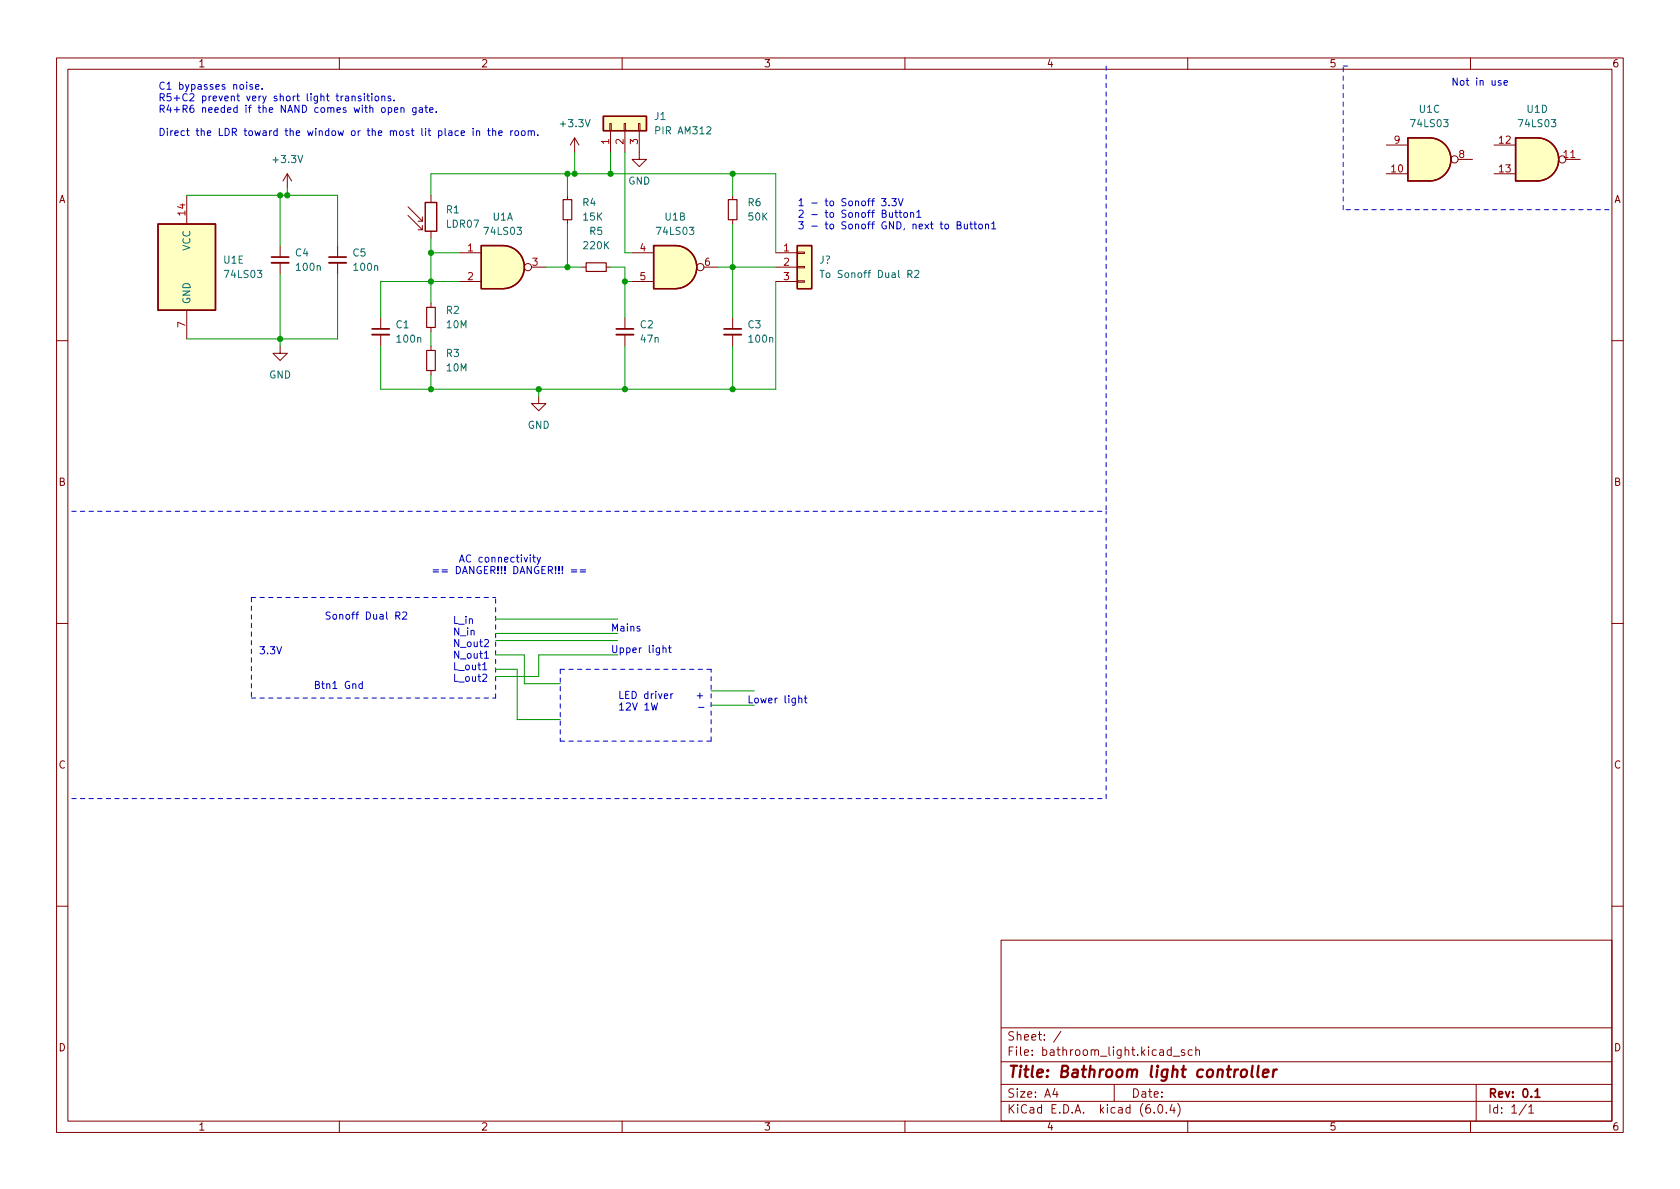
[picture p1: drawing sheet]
<svg xmlns="http://www.w3.org/2000/svg" width="297mm" height="210mm" viewBox="0 0 297 210" stroke-linecap="round" stroke-linejoin="round" font-family="sans-serif">
<g fill="none" stroke="#840000" stroke-width=".18">
<path d="M10 10.2h277v190.1h-277zM12 12.2h273v186.1h-273zM60 10.2v2M110 10.2v2M160 10.2v2M210 10.2v2M260 10.2v2M33 34.5v5.1M50.8 30.7l-.8 1.3M50.8 30.7v2.6M50.8 30.7l.8 1.3M72.1 38.1l2.6 2.5"/>
<path d="M72.1 36.6l2.6 2.5M73.9 39.1h.8M74.7 38.3v.8M74.7 39.9v.7M76.2 34.5v1.3M100.3 34.5v.8M100.3 38.9v.7M101.6 24.4l-.8 1.2M101.6 24.4v2.5M101.6 24.4l.8 1.2M107.8 21.8h.3v1.3h-.3zM107.9 23.1v3.8"/>
<path d="M110.4 21.8h.2v1.3h-.2zM110.5 23.1v3.8M112.9 21.8h.3v1.3h-.3zM113 23.1v5.1h1.3l-1.3 1.3-1.2-1.3h1.2M129.5 34.5v.8M129.5 38.9v.7M245.1 25.6h3.8M245.1 30.7h3.8M257.8 28.2h2.5M264.2 25.6h3.8M264.2 30.7h3.8M276.9 28.2h2.5"/>
<path d="M33 54.9v5M49.5 43.4v2.1M49.5 46.5v2M59.7 43.4v2.1M59.7 46.5v2M67.3 56.1v2.1M67.3 59.2v2M73.9 40.6h.8M76.2 40.9v1.3M76.2 53.6v.8M76.2 57.9v.8M81.3 44.7h3.8"/>
<path d="M81.3 49.8h3.8M94 47.2h2.5M102.9 47.2h.7M107.2 47.2h.7M110.5 56.1v2.1M110.5 59.2v2M111.8 44.7h3.8M111.8 49.8h3.8M124.5 47.2h2.5M129.5 56.1v2.1M129.5 59.2v2M137.2 44.7h3.8"/>
<path d="M137.2 47.2h3.8M137.2 49.8h3.8M141 49.7h1.2v.2h-1.2zM141 47.1h1.2v.3h-1.2zM141 44.6h1.2v.2h-1.2zM10 60.2h2M49.5 61.2v1.3h1.3l-1.3 1.2-1.2-1.2h1.2M76.2 61.2v.8M76.2 65.5v.8M95.2 70.1v1.3h1.3l-1.3 1.2-1.2-1.2h1.2M285 60.2h2M10 110.2h2"/>
<path d="M285 110.2h2M10 160.2h2M177 166.3h108v32h-108zM285 160.2h2M60 198.3v2M110 198.3v2M160 198.3v2M177 194.8h108M177 191.8h108M177 187.8h108M177 181.8h108M186.5 192.5l-.4 1h1"/>
<path d="M186.9 193v1M187.6 182.4l-1.3 1.9M197 191.8v3M204.1 196.7v.1M204.9 195.4l.2-.1a.81 .81 0 0 1 .6 .7 .81 .81 0 0 1-.3 .8h-.2a.81 .81 0 0 1-.6-.6 .81 .81 0 0 1 .3-.8zM206.2 196.7v.1M207.1 185.7l-.5-.1-.2 .3v.4l.1 .3h.6M207.1 185.1v1.5M207.2 195.3l-.3 1h.9M207.4 186.8h1.2M207.6 195.8v1M208.2 195.1a1.72 1.72 0 0 1 0 2.3"/>
<path d="M209.4 185.7l-.3-.1-.2 .2v.3l.5 .1v.4h-.5M210 198.3v2M210.8 185.7l-.4-.1-.3 .3v.4l.1 .3h.6M211.4 185.8l.2-.2 .4 .1 .1 .9M211.4 185.1v1.5M260 198.3v2M261 191.8v6.5M269.9 195.3l-1.3 1.9M270.3 195.8l.4-.5v1.5M270.3 196.8h.9"/>
<circle cx="257.2" cy="28.2" r=".63"/>
<circle cx="276.2" cy="28.2" r=".63"/>
<circle cx="93.3" cy="47.2" r=".63"/>
<circle cx="123.8" cy="47.2" r=".63"/>
</g>
<path d="M48 45.5h3.1M58.2 45.5h3M65.8 58.2h3M109 58.2h3M128 58.2h3.1M271.4 193l.4-.5v1.5M271.4 194h.9" fill="none" stroke="#840000" stroke-width=".3"/>
<path d="M219.6 189.3a.52 .52 0 0 1 .5-.2 .52 .52 0 0 1 .4 .4l-.1 .6a.55 .55 0 0 1-.5 .4 .55 .55 0 0 1-.5-.4zM221.5 188.5l-.2 1.7 .2 .3M222.5 188.5l-.2 1.7 .3 .3M223.3 189.8l1-.2-.1-.4-.1-.1-.6 .1-.2 1 .2 .3 .6-.1M225.2 189.1l-.2 1.4M225.8 189.1l-.4 .1-.2 .3" fill="none" stroke="#840000" stroke-width=".4"/>
<g fill="#ffffc2" stroke="#ffffc2" stroke-width=".18">
<path d="M271.8 24.4a3.8 3.8 0 0 1 3.8 3.8 3.8 3.8 0 0 1-3.8 3.8z"/>
<path d="M268 24.4h3.8v7.6h-3.8z"/>
<path d="M27.9 39.6h10.2v15.3h-10.2z"/>
<path d="M141 43.4h2.5v7.6h-2.5z"/>
<path d="M106.7 20.6h7.6v2.5h-7.6z"/>
<path d="M88.9 43.4a3.8 3.8 0 0 1 3.8 3.8 3.8 3.8 0 0 1-3.8 3.8z"/>
<path d="M85.1 43.4h3.8v7.6h-3.8z"/>
<path d="M252.7 24.4a3.8 3.8 0 0 1 3.8 3.8 3.8 3.8 0 0 1-3.8 3.8z"/>
<path d="M248.9 24.4h3.8v7.6h-3.8z"/>
<path d="M119.4 43.4a3.8 3.8 0 0 1 3.8 3.8 3.8 3.8 0 0 1-3.8 3.8z"/>
<path d="M115.6 43.4h3.8v7.6h-3.8z"/>
</g>
<path d="M27.9 39.6h10.2v15.3h-10.2zM75.2 35.8h2v5.1h-2zM106.7 20.6h7.6v2.5h-7.6zM248.9 24.4h3.8a3.8 3.8 0 0 1 3.8 3.8 3.8 3.8 0 0 1-3.8 3.8h-3.8zM268 24.4h3.8a3.8 3.8 0 0 1 3.8 3.8 3.8 3.8 0 0 1-3.8 3.8h-3.8zM85.1 43.4h3.8a3.8 3.8 0 0 1 3.8 3.8 3.8 3.8 0 0 1-3.8 3.8h-3.8zM115.6 43.4h3.8a3.8 3.8 0 0 1 3.8 3.8 3.8 3.8 0 0 1-3.8 3.8h-3.8zM141 43.4h2.5v7.6h-2.5z" fill="none" stroke="#840000" stroke-width=".25"/>
<path d="M48 46.5h3.1M58.2 46.5h3M65.8 59.2h3M109 59.2h3M128 59.2h3.1" fill="none" stroke="#840000" stroke-width=".33"/>
<path d="M99.6 35.3h1.5v3.6h-1.5zM128.8 35.3h1.5v3.6h-1.5zM75.4 54.4h1.6v3.5h-1.6zM103.6 46.5h3.6v1.5h-3.6zM75.4 62h1.6v3.5h-1.6z" fill="none" stroke="#840000" stroke-width=".2"/>
<path d="M145 47.8h.7M145.3 47.8v1.3M160.5 48.5l.6-.1 .1-.2v-.3l-.7-.1v1.3M160.8 48.5l.4 .6M161.7 47.9l.5-.1 .3 .4-.8 .9h.8" fill="none" stroke="#006464" stroke-width=".18"/>
<g fill="none" stroke="#0000c2" stroke-width=".18">
<path d="M44.6 15l-.3-.1-.1 .2v.2l.4 .1v.3h-.4M45.2 15.4l.6-.2-.1-.2-.3-.1-.2 .2 .1 .6h.4M46.3 15.7v.1M61.1 17h.5v.8M61.6 17.3l-.4 .1-.2 .1 .2 .3h.4M62.2 17.1l.2-.1h.3l.1 .8M62.2 17v.8M63.8 17h-.3l-.2 .2 .1 .2 .4 .1v.3h-.5M64.4 16.6v.1M64.4 17v.8M64.8 17h.5M65 16.6v1.1l.3 .1"/>
<path d="M65.8 16.6v.1M65.8 17v.8M66.4 17h.3l.3 .2v.4l-.3 .2h-.3l-.1-.2zM67.5 17.1l.2-.1h.3l.1 .8M67.5 17v.8M68.7 19.1l.3-.1 .3 .3-.2 .5h-.4M68.7 19v1.3M69.1 17h-.3l-.2 .2 .1 .2 .4 .1v.3h-.5M69.7 17.7v.1M69.7 19.5l.6-.2v-.2l-.4-.1-.2 .2 .1 .6h.5M70.9 19.2l.2-.2 .3 .1v.8M70.9 19v.9"/>
<path d="M73.6 19v1.1l-.3 .2-.3-.1M73.6 19.1l-.4-.1-.2 .3 .1 .5h.5M74.2 19.1h.4l.1 .8M74.7 19.3l-.4 .1-.2 .2 .2 .3 .4-.1M75.1 19h.5M75.3 18.6v1.1l.3 .2M76 19.5l.6-.2-.1-.2-.3-.1-.2 .2v.6h.5M77.1 19.8v.1M265.4 14.3l-.3-.1-.2 .2 .1 .2 .4 .1v.3h-.5M265.9 14.7l.6-.2v-.2l-.4-.1-.2 .2 .1 .6h.5M81.1 23.2l-.4-.1-.3 .3 .2 .5h.5M81.5 23.5l.6-.1v-.2l-.4-.1-.2 .2 .1 .6h.5"/>
<path d="M83.7 22.7v.1M83.7 23.1v.9M84.3 23.2l.1-.1 .3 .1 .1 .8M84.3 23.1v.9M86.2 23.1h.5M86.4 22.7v1.1l.3 .2M87.1 23.2l.2-.1 .3 .1v.8M87.1 22.7v1.3M88.2 23.5l.6-.1-.1-.2-.3-.1-.2 .2 .1 .6h.4M90.3 23.1v.9M90.7 23.1l-.4 .3M91.2 23.2l.3-.1 .2 .3v.3l-.2 .3-.3-.1-.2-.2z"/>
<path d="M92.3 23.2l.3-.1 .2 .3v.3l-.2 .3-.3-.1-.1-.2zM93.4 23.2l.2-.1 .3 .1v.8M93.4 23.1v.9M93.9 23.3l.2-.2 .3 .1 .1 .8M95.1 23.8v.2M155.9 35.1h.7l-.4 .5 .4 .1v.6l-.2 .1-.5-.1M157.2 36.3v.1M157.3 37.6v.8h.3l.2-.1M157.7 35.1h.8l-.5 .5 .4 .1v.6l-.2 .1-.5-.1M157.8 37.6v.8M158.2 37.6h.5M158.4 37.2v1.1l.3 .1"/>
<path d="M158.8 35.1l.4 1.3 .5-1.3M158.9 37.6h.5M159.1 37.2v1.1l.3 .1M159.9 37.6h.3l.3 .2v.4l-.3 .2h-.3l-.1-.2zM161 37.7l.2-.1h.3v.8M161 37.6v.8M162.1 37.5l.4-.3v1.2M162.1 38.4h.7M169.2 39.8h.6l.1-.2-.1-.3-.6-.1v1.3h.5l.2-.1 .1-.3-.3-.3M170.5 39.6l.1 .8 .3 .1 .1-.1M171 39.6v.9M171.5 39.6h.4"/>
<path d="M171.6 39.2v1.1l.3 .2M172.2 39.6h.5M172.4 39.2v1.1l.3 .2M173.2 39.7l.3-.1 .2 .3v.3l-.2 .3-.3-.1-.2-.2zM174.2 39.8l.2-.2 .3 .1 .1 .8M174.2 39.6v.9M175.3 39.6l.4-.4v1.3M175.3 40.5h.8M91.3 98.5h.5M91.5 98.1v1.1l.3 .2M92.2 98.1v.1M92.2 98.5v.9"/>
<path d="M92.7 98.5l.3 .9 .3-.9M93.8 98.1v.1M93.8 98.5v.9M94.2 98.5h.5M94.4 98.1v1.1l.3 .2M95 98.5l.3 .9M95.6 98.5l-.5 1.2-.1 .1M64.8 108.2a.64 .64 0 0 1 .7 .7 .64 .64 0 0 1-.7 .6zM66.1 108.6v.8l.3 .1 .2-.1M66.6 108.6v.9M67.2 108.7h.5v.8M67.7 108.9l-.4 .1-.2 .2 .2 .3 .4-.1"/>
<path d="M68.4 108.2v1.1l.1 .2M70 108.9l.6-.1 .1-.2v-.3l-.7-.1v1.3M70.3 108.9l.4 .6M71.2 108.3l.5-.1 .2 .4-.8 .9h.8M85.3 117.5l.4-.3v1.2M85.3 119.3l.5-.1 .3 .4-.8 .9h.8M85.3 118.4h.8M85.7 113.2l.4-.1 .3 .3-.8 1h.8M85.7 115.5l.3-.4v1.3M85.7 116.4h.7M101 100.8h1M101 101.1h1"/>
<path d="M102.6 100.8h1M102.6 101.1h1M117.2 114.7l.2-.1h.3l.1 .8M117.2 114.1v1.3M118.2 114.6h.5M118.4 114.1v1.1l.3 .2M58.9 120.9l.3-.4v1.3M58.9 121.8h.7M61.8 120.5a.59 .59 0 0 0-.8 .6 .59 .59 0 0 0 .8 .6v-.5h-.2M62.4 121l.1-.1 .4 .1v.8M62.4 120.9v.9M64.1 121l-.4-.1-.2 .3 .1 .5h.5"/>
<path d="M64.1 120.5v1.3M115.2 124.3l.3 1.3 .2-.9 .2 .9 .4-1.3M118.6 122.7v.8M119 122.7l-.4 .2M123.3 123h.9M123.5 125.1h1M123.8 122.6v.9M141.2 123.6l.2-.1h.3l.1 .8M141.2 123v1.3M142.2 123.5h.5M142.4 123v1.1l.3 .2"/>
</g>
<g fill="none" stroke="#0000c2" stroke-width=".18" stroke-dasharray=".8 .8">
<path d="M195.6 11.7v78.7M237.5 11.7h1.3M237.5 37.1v-25.4M284.5 37.1h-47M12.7 90.4h182.9M44.4 105.7v17.7M44.4 105.7h43.2M99.1 118.4h26.6M99.1 118.4v12.7M44.4 123.4h43.2M87.6 123.4v-17.7M99.1 131.1h26.6"/>
<path d="M125.7 131.1v-12.7M12.7 141.2h182.9M195.6 141.2v-50.8"/>
</g>
<g fill="none" stroke="#009600" stroke-width=".18">
<path d="M33 34.5h26.7v8.9M49.5 34.5v8.9M50.8 33.3v1.2M76.2 34.5v-3.8h61v14M100.3 30.7v3.8M100.3 39.6v7.6M101.6 26.9v3.8M107.9 26.9v3.8M110.5 26.9v17.8h1.3M129.5 30.7v3.8M129.5 39.6v16.5M49.5 48.5v12.7"/>
<path d="M59.7 48.5v11.4h-26.7M76.2 44.7h5.1M76.2 42.2v11.4M76.2 58.7v2.5M81.3 49.8h-14v6.3M96.5 47.2h6.4M107.9 47.2h2.6v8.9M110.5 49.8h1.3M127 47.2h10.2M137.2 49.8v19h-69.9v-7.6M76.2 66.3v2.5M95.2 68.8v1.3"/>
<path d="M110.5 61.2v7.6M129.5 61.2v7.6M87.6 118.4h3.8v8.8h7.7M87.6 109.5h21.6M87.6 115.8h5.1v5.1h6.4M87.6 112h21.6M87.6 113.3h21.6M109.2 115.8h-14v3.8h-7.6M125.7 124.7h7.6M125.7 122.2h7.6"/>
</g>
<g fill="#009600" stroke="#009600" stroke-width=".18">
<circle cx="110.5" cy="49.8" r=".46"/>
<circle cx="100.3" cy="47.2" r=".46"/>
<circle cx="101.6" cy="30.7" r=".46"/>
<circle cx="100.3" cy="30.7" r=".46"/>
<circle cx="76.2" cy="44.7" r=".46"/>
<circle cx="50.8" cy="34.5" r=".46"/>
<circle cx="49.5" cy="34.5" r=".46"/>
<circle cx="76.2" cy="68.8" r=".46"/>
<circle cx="76.2" cy="49.8" r=".46"/>
<circle cx="49.5" cy="59.9" r=".46"/>
<circle cx="95.2" cy="68.8" r=".46"/>
<circle cx="110.5" cy="68.8" r=".46"/>
<circle cx="129.5" cy="68.8" r=".46"/>
<circle cx="107.9" cy="30.7" r=".46"/>
<circle cx="129.5" cy="30.7" r=".46"/>
<circle cx="129.5" cy="47.2" r=".46"/>
</g>
<text font-size="2.8" fill="#840000" x="178" y="190.6">Title: Bathroom light controller</text>
<g font-size="2.1" fill="#840000">
<text x="178" y="184">Sheet: /</text>
<text x="178" y="186.7">File: bathroom_light.kicad_sch</text>
<text x="178" y="196.9">KiCad E.D.A. kicad (6.0.4)</text>
<text x="178" y="194.1">Size: A4</text>
<text x="200" y="194.1">Date:</text>
<text x="263" y="194.1">Rev: 0.1</text>
<text x="263" y="196.9">Id: 1/1</text>
</g>
<g font-size="1.8" fill="#840000">
<text x="35" y="11.9">1</text>
<text x="85" y="11.9">2</text>
<text x="135" y="11.9">3</text>
<text x="185" y="11.9">4</text>
<text x="235" y="11.9">5</text>
<text x="285" y="11.9">6</text>
<text x="10.3" y="35.9">A</text>
<text x="285.3" y="35.9">A</text>
<text x="10.3" y="85.9">B</text>
<text x="285.3" y="85.9">B</text>
<text x="10.3" y="135.9">C</text>
<text x="285.3" y="135.9">C</text>
<text x="10.3" y="185.9">D</text>
<text x="285.3" y="185.9">D</text>
<text x="35" y="199.9">1</text>
<text x="85" y="199.9">2</text>
<text x="135" y="199.9">3</text>
<text x="185" y="199.9">4</text>
<text x="235" y="199.9">5</text>
<text x="285" y="199.9">6</text>
</g>
<g font-size="1.8" fill="#0000c2">
<text x="27.9" y="15.9">C1 bypasses noise.</text>
<text x="27.9" y="17.9">R5+C2 prevent very short light transitions.</text>
<text x="256.5" y="15.1">Not in use</text>
<text x="27.9" y="19.9">R4+R6 needed if the NAND comes with open gate.</text>
<text x="27.9" y="24">Direct the LDR toward the window or the most lit place in the room.</text>
<text x="141" y="36.4">1 - to Sonoff 3.3V</text>
<text x="141" y="38.5">2 - to Sonoff Button1</text>
<text x="141" y="40.5">3 - to Sonoff GND, next to Button1</text>
<text x="76.2" y="101.5">== DANGER!!! DANGER!!! ==</text>
<text x="78.7" y="99.5">AC connectivity</text>
<text x="51.6" y="109.6">Sonoff Dual R2</text>
<text x="80" y="110.3">L_in</text>
<text x="80" y="112.4">N_in</text>
<text x="107.9" y="111.7">Mains</text>
<text x="45.7" y="115.7">3.3V</text>
<text x="80" y="114.4">N_out2</text>
<text x="80" y="116.5">N_out1</text>
<text x="80" y="118.5">L_out1</text>
<text x="107.9" y="115.5">Upper light</text>
<text x="50.6" y="121.8">Btn1 Gnd</text>
<text x="80" y="120.5">L_out2</text>
<text x="109.2" y="123.6">LED driver</text>
<text x="109.2" y="125.6">12V 1W</text>
<text x="132.1" y="124.4">Lower light</text>
</g>
<g font-size="1.8" fill="#006464">
<text x="99.3" y="22.5">+3.3V</text>
<text x="115.8" y="21.2">J1</text>
<text x="116.2" y="23.7">PIR AM312</text>
<text x="249.6" y="22.5">74LS03</text>
<text x="251" y="19.9">U1C</text>
<text x="268.7" y="22.5">74LS03</text>
<text x="270" y="19.9">U1D</text>
<text x="48.5" y="28.8">+3.3V</text>
<text x="111.1" y="32.6">GND</text>
<text x="78.9" y="37.7">R1</text>
<text x="79" y="40.3">LDR07</text>
<text x="85.8" y="41.5">74LS03</text>
<text x="87.1" y="39">U1A</text>
<text x="103.1" y="36.4">R4</text>
<text x="103.2" y="39">15K</text>
<text x="104.3" y="41.5">R5</text>
<text x="116.3" y="41.5">74LS03</text>
<text x="117.6" y="39">U1B</text>
<text x="132.3" y="36.4">R6</text>
<text x="132.4" y="39">50K</text>
<text x="33.7" y="44.4" transform="rotate(-90 33.7 44.4)">VCC</text>
<text x="39.6" y="46.6">U1E</text>
<text x="52.3" y="45.3">C4</text>
<text x="52.5" y="47.9">100n</text>
<text x="62.4" y="45.3">C5</text>
<text x="62.7" y="47.9">100n</text>
<text x="103.3" y="44.1">220K</text>
<text x="144.9" y="46.6">J?</text>
<text x="33.7" y="53.8" transform="rotate(-90 33.7 53.8)">GND</text>
<text x="39.9" y="49.1">74LS03</text>
<text x="146.1" y="49.1">To Sonoff Dual R2</text>
<text x="70" y="58">C1</text>
<text x="78.9" y="55.5">R2</text>
<text x="79" y="58">10M</text>
<text x="113.2" y="58">C2</text>
<text x="132.3" y="58">C3</text>
<text x="70.3" y="60.6">100n</text>
<text x="78.9" y="63.1">R3</text>
<text x="79" y="65.7">10M</text>
<text x="113.4" y="60.6">47n</text>
<text x="132.5" y="60.6">100n</text>
<text x="47.6" y="66.9">GND</text>
<text x="93.3" y="75.8">GND</text>
</g>
<g font-size="1.8" fill="#a90000">
<text x="107.7" y="25.5" transform="rotate(-90 107.7 25.5)">1</text>
<text x="110.2" y="25.5" transform="rotate(-90 110.2 25.5)">2</text>
<text x="112.8" y="25.5" transform="rotate(-90 112.8 25.5)">3</text>
<text x="246.5" y="25.4">9</text>
<text x="258" y="27.9">8</text>
<text x="265.1" y="25.4">12</text>
<text x="276.5" y="27.9">11</text>
<text x="246" y="30.5">10</text>
<text x="265.1" y="30.5">13</text>
<text x="32.8" y="38.1" transform="rotate(-90 32.8 38.1)">14</text>
<text x="82.7" y="44.4">1</text>
<text x="94.1" y="47">3</text>
<text x="113.2" y="44.4">4</text>
<text x="124.6" y="47">6</text>
<text x="138.6" y="44.4">1</text>
<text x="138.6" y="47">2</text>
<text x="82.7" y="49.5">2</text>
<text x="113.2" y="49.5">5</text>
<text x="138.6" y="49.5">3</text>
<text x="32.8" y="57.9" transform="rotate(-90 32.8 57.9)">7</text>
</g>
</svg>
